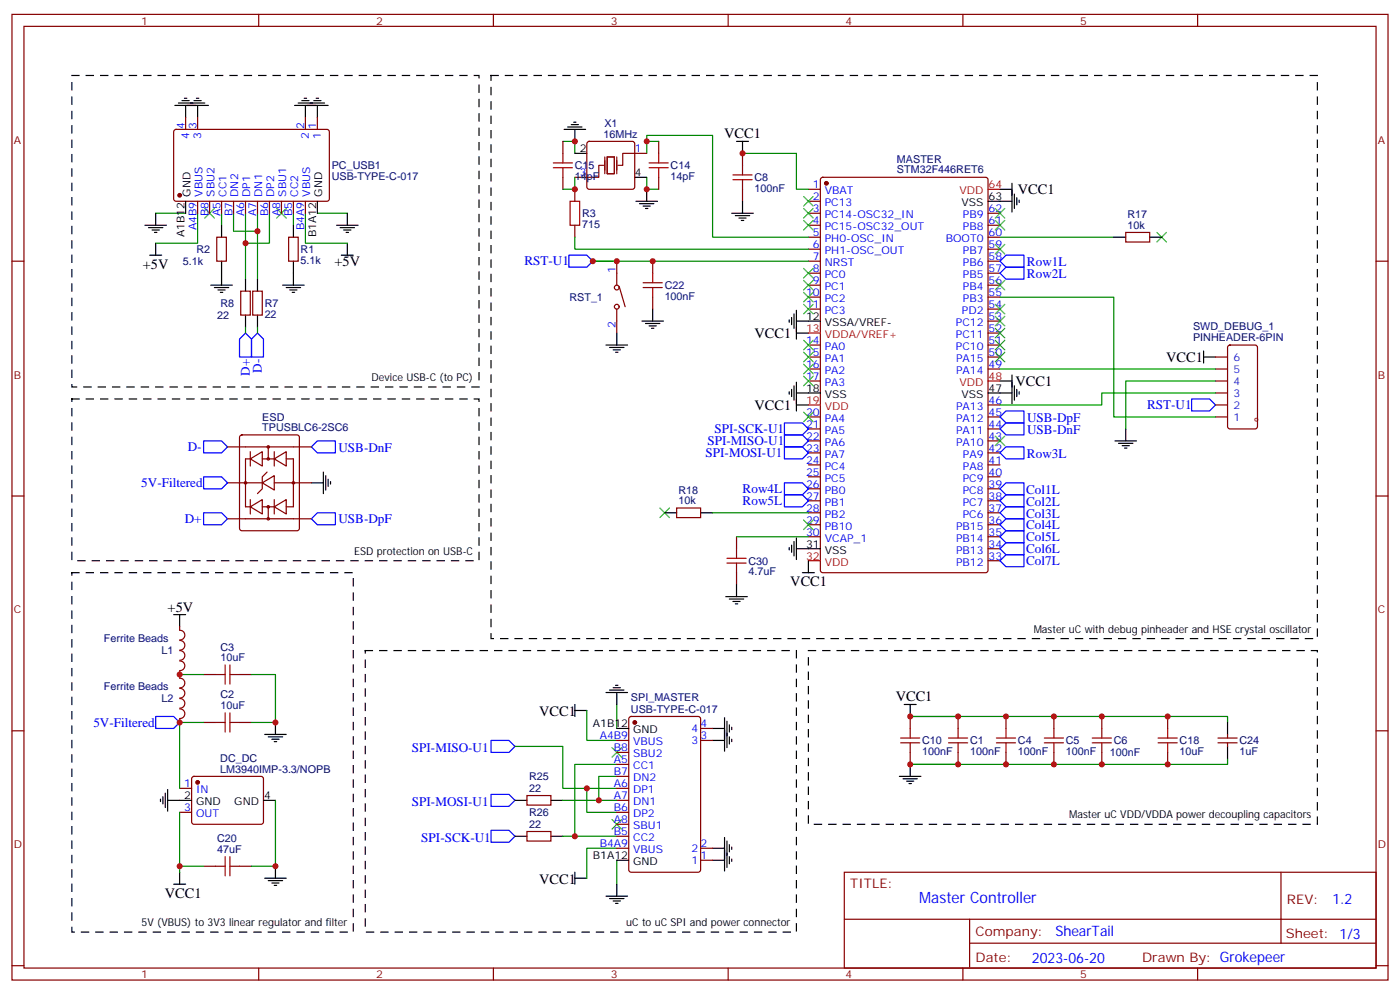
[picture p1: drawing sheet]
<svg xmlns="http://www.w3.org/2000/svg" width="412mm" height="292mm" viewBox="0 0 412 292" stroke-linecap="round" stroke-linejoin="round" font-family="sans-serif">
<g fill="none" stroke="#870000" stroke-width=".35">
<path d="M3.5 4.2h405.4v284.4h-405.4zM7.1 7.8h398.2v277.2h-398.2zM76.2 4.2v3.6M145.3 4.2v3.6M214.5 4.2v3.6M283.6 4.2v3.6M352.8 4.2v3.6M51.4 38.3l.5-.2 44.7 .1 .4 .6-.1 20-.6 .5-44.7-.1-.4-.6v-19.8zM54.7 34.6v3.5M58.2 34.6v3.5M90 34.6v3.5M93.5 34.6v3.5"/>
<path d="M58.2 59.3v3.5M61.7 59.3v3.5M65.3 59.3v3.5M68.8 59.3v3.5M72.3 59.3v3.5M75.8 59.3v3.5M79.4 59.3v3.5M82.9 59.3v3.5M86.4 59.3v3.5M90 59.3v3.5M165.8 41.6v3.6M165.8 52.2v3.5"/>
<path d="M169.3 52.2h3.6M169.3 55.7v3.6M173.1 41.8l.5-.2h12.7l.5 .2 .2 .5v12.7l-.3 .5-.4 .2h-12.7l-.5-.2-.2-.5v-12.7zM187 45.2h3.5M194 41.6v3.6M194 52.2v3.5M218.7 45.2v3.5M218.7 55.7v3.6M238.1 55.7h3.6M238.1 59.3h3.6M241.9 52.4l.5-.2h47.9l.7 .4v115.3l-.4 .7h-48.2l-.7-.4v-115.3zM3.5 76.9h3.6"/>
<path d="M63.9 69.8h2.8v7.1h-2.8zM85 69.8h2.8v7.1h-2.8zM169.3 66.3v3.5M181.7 76.9v7.1M192.3 76.9v3.5M238.1 76.9h3.6M238.1 62.8h3.6M238.1 66.3h3.6M238.1 69.8h3.6M238.1 73.4h3.6M291 76.9h3.6M291 62.8h3.6"/>
<path d="M291 66.3h3.6M291 69.8h3.6M291 73.4h3.6M331.6 68.4h7.1v2.9h-7.1zM405.3 76.9h3.6M70.9 85.7h2.8v7.1h-2.8zM74.4 85.7h2.9v7.1h-2.9zM181.7 91v7.1M182.4 84.3l1.7 6M192.3 87.5v3.5M238.1 80.4h3.6M238.1 84h3.6"/>
<path d="M238.1 87.5h3.6M238.1 91h3.6M291 80.4h3.6M291 84h3.6M291 87.5h3.6M291 91h3.6M291 98.1h3.6M291 94.5h3.6M238.1 101.6h3.6M238.1 105.1h3.6M238.1 108.7h3.6M238.1 112.2h3.6"/>
<path d="M291 101.6h3.6M291 105.1h3.6M291 108.7h3.6M291 119.2h3.6M358.1 105.1h3.5M358.1 108.7h3.5M358.1 112.2h3.5M358.1 119.2h3.5M358.1 115.7h3.5M361.8 101.8l.5-.2h7.4l.7 .4v23.6l-.4 .6-7.7 .1-.6-.5-.1-23.5zM67 131.6h5.3M70.8 128.3l.5-.2h16.2l.6 .4 .1 27.1-.5 .6-16.4 .1-.7-.5v-27z"/>
<path d="M73.7 135.1l3.6-2.1v4.2zM78.7 139l-1.4 1.4v3.5l-1.5 1.4M79 131.6v3.5M80.8 135.1l3.5-2.1v4.2zM86.4 131.6h5.3M238.1 122.8h3.6M238.1 126.3h3.6M238.1 129.8h3.6M238.1 133.3h3.6M238.1 136.9h3.6M291 122.8h3.6M291 126.3h3.6"/>
<path d="M291 129.8h3.6M291 133.3h3.6M291 136.9h3.6M358.1 122.8h3.5M3.5 146h3.6M67 152.8h5.3M67 142.2h5.3M73.7 149.2l3.6-2.1v4.2zM77.3 142.2l3.5-2.1v4.2zM79 149.2v3.6M80.8 149.2l3.5-2.1v4.2zM86.4 152.8h5.3"/>
<path d="M86.4 142.2h5.3M199.3 149.6h7.1v2.8h-7.1zM217 158v3.6M238.1 140.4h3.6M238.1 143.9h3.6M238.1 147.5h3.6M238.1 151h3.6M238.1 154.5h3.6M238.1 158h3.6M291 140.4h3.6M291 143.9h3.6M291 147.5h3.6"/>
<path d="M291 151h3.6M291 154.5h3.6M291 158h3.6M405.3 146h3.6M217 168.6v3.6M291 165.1h3.6M291 161.6h3.6M52.9 184.5v1.1a1.41 1.41 0 0 1 1.5 1.4 1.41 1.41 0 0 1-1.5 1.4M52.9 197.6v2.1M52.9 199.7a1.41 1.41 0 0 1 1.5 1.4 1.41 1.41 0 0 1-1.5 1.4M52.9 194.6a1.41 1.41 0 0 1 1.5 1.4 1.41 1.41 0 0 1-1.5 1.4M52.9 188.6a1.41 1.41 0 0 1 1.5 1.4 1.41 1.41 0 0 1-1.5 1.4"/>
<path d="M52.9 191.6a1.41 1.41 0 0 1 1.5 1.4 1.41 1.41 0 0 1-1.5 1.4M60 198.6h3.5M70.6 198.6h3.5M3.5 215.2h3.6M52.9 211.7v1M52.9 208.7a1.41 1.41 0 0 1 1.5 1.4 1.41 1.41 0 0 1-1.5 1.5M52.9 202.7a1.41 1.41 0 0 1 1.5 1.4 1.41 1.41 0 0 1-1.5 1.4M52.9 205.7a1.41 1.41 0 0 1 1.5 1.4 1.41 1.41 0 0 1-1.5 1.4M60 212.7h3.5M70.6 212.7h3.5M181.7 218h3.5M185.4 211.2l.5-.2h19.8l.6 .4 .1 44.7-.5 .7h-20l-.6-.4-.1-44.7z"/>
<path d="M206.4 214.5h3.5M206.4 218h3.5M268.1 211v3.5M282.2 211v3.5M296.3 211v3.5M310.4 211v3.5M324.6 211v3.5M344 211v3.5M358.8 218.7h5.6M358.8 217.3h5.6M361.6 216.3v1M361.6 218.7v1.1"/>
<path d="M405.3 215.2h3.6M52.9 232.1h3.5M52.9 239.2h3.5M56.7 228.8l.4-.2 20.1 .1 .4 .6-.1 13-.6 .4-20-.1-.5-.6v-12.7zM155.2 234.2h7.1v2.9h-7.1zM181.7 232.1h3.5M181.7 239.2h3.5M181.7 235.7h3.5M181.7 221.5h3.5M181.7 225.1h3.5M181.7 228.6h3.5M268.1 221.5v3.6"/>
<path d="M282.2 221.5v3.6M296.3 221.5v3.6M310.4 221.5v3.6M324.6 221.5v3.6M344 221.5v3.6M60 255.1h3.5M70.6 255.1h3.5M155.2 244.8h7.1v2.8h-7.1zM181.7 249.8h3.5M181.7 246.2h3.5M181.7 242.7h3.5M206.4 249.8h3.5"/>
<path d="M206.4 253.3h3.5M248.7 256.8h156.6v28.2h-156.6zM377.3 256.8v20.9M248.7 270.7h156.5M285.6 277.7h119.6M285.6 270.7v14.1M3.5 284.3h3.6M76.2 285v3.6M145.3 285v3.6M214.5 285v3.6M283.6 285v3.6M352.8 285v3.6"/>
<path d="M405.3 284.3h3.6"/>
<circle cx="181.7" cy="90.3" r=".71"/>
<circle cx="181.7" cy="84.7" r=".71"/>
<circle cx="79" cy="131.6" r=".35"/>
<circle cx="79" cy="135.1" r=".35"/>
<circle cx="72.3" cy="142.2" r=".35"/>
<circle cx="79" cy="152.8" r=".35"/>
<circle cx="79" cy="149.2" r=".35"/>
<circle cx="86.4" cy="142.2" r=".35"/>
</g>
<g fill="#870000" stroke="#870000" stroke-width=".35">
<circle cx="243.4" cy="54" r=".53"/>
<circle cx="52.9" cy="57.5" r=".53"/>
<circle cx="58.2" cy="230.4" r=".53"/>
<circle cx="187" cy="212.7" r=".53"/>
</g>
<g fill="none" stroke="#000" stroke-width=".35">
<path d="M51.5 31h9.9M52.6 30.3h7.7M53.6 29.6h2.1M54.3 28.9h.7M54.7 31v3.6M57.1 29.6h2.2M57.9 28.9h.7M58.2 31v3.6M86.8 31h9.9M87.8 30.3h7.8M88.9 29.6h2.1M89.6 28.9h.7"/>
<path d="M90 31v3.6M92.4 29.6h2.1M93.1 28.9h.7M93.5 31v3.6M166.2 38.1h6.3M167.2 37.4h4.2M168.3 36.7h2.1M169 36h.7M169.3 38.1v3.5M54.7 59.3v3.5M93.5 59.3v3.5M169.3 45.2h3.6"/>
<path d="M187 52.2h3.5M187.3 59.3h6.4M188.4 60h4.2M190.5 55.7v3.6M217 41.6h3.5M218.7 41.6v3.6M218.7 59.3v3.5M291 59.3h7.1M294.6 55.7h3.5M298.1 54v8.4M298.8 57.1v4.3M299.5 58.2v2.1"/>
<path d="M300.2 58.9v.7M42.7 66.3h6.3M43.7 67h4.3M44.1 75.1h3.5M44.8 67.7h2.1M45.5 68.4h.7M45.9 62.8v3.5M45.9 71.6v3.5M65.3 66.3v3.5M65.3 76.9v7.1M86.4 66.3v3.5M86.4 76.9v7.1"/>
<path d="M99.1 66.3h6.4M100.2 67h4.2M100.5 75.1h3.6M101.2 67.7h2.2M102 68.4h.7M102.3 62.8v3.5M102.3 71.6v3.5M189.4 60.7h2.2M190.1 61.4h.8M215.5 62.8h6.4M216.6 63.5h4.2M217.7 64.2h2.1"/>
<path d="M218.4 64.9h.7M328.1 69.8h3.5M338.7 69.8h3.5M62.1 84h6.3M63.1 84.7h4.3M64.2 85.4h2.1M64.9 86.1h.7M72.3 82.2v3.5M72.3 92.8v3.5M75.8 82.2v3.5M75.8 92.8v3.5M83.3 84h6.3"/>
<path d="M84.3 84.7h4.2M85.4 85.4h2.1M86.1 86.1h.7M181.7 98.1v3.5M189.1 94.5h6.3M190.1 95.2h4.3M191.2 96h2.1M191.9 96.7h.7M192.3 91v3.5M232.5 94.2v.7M233.2 93.5v2.1M233.9 92.4v4.3"/>
<path d="M234.6 94.5h7.1M234.6 91.4v8.4M234.6 98.1h3.5M178.5 101.6h6.4M179.6 102.3h4.2M180.6 103h2.1M181.3 103.7h.7M232.5 115.4v.7M233.2 114.7v2.1M233.9 113.6v4.2M234.6 115.7h7.1M234.6 119.2h3.5"/>
<path d="M234.6 112.5v8.5M291 115.7h7.1M294.6 112.2h3.5M298.1 110.4v8.5M298.8 113.6v4.2M299.5 114.7v2.1M300.2 115.4v.7M354.5 105.1h3.6M354.5 103.4v3.5M95.2 139v6.3M328.4 129.8h6.4M329.5 130.5h4.2"/>
<path d="M330.6 131.2h2.1M331.3 131.9h.7M331.6 126.3v3.5M91.7 142.2h3.5M96 140.1v4.2M96.7 141.1v2.1M97.4 141.8v.7M195.8 151h3.5M206.4 151h3.5M233.9 159.5v4.2M234.6 158.4v6.3M213.8 175.7h6.3"/>
<path d="M214.8 176.4h4.3M215.9 177.1h2.1M216.6 177.8h.7M217 172.2v3.5M232.5 161.2v.7M233.2 160.5v2.1M234.6 161.6h7.1M236.4 168.6h3.5M238.1 165.1v3.5M51.2 181h3.5M52.9 181v3.5M78 216.3h6.3"/>
<path d="M79 217h4.3M80.1 217.7h2.1M80.8 218.4h.7M81.1 212.7v3.6M169.3 207.4v3.6M169.3 209.2h3.6M178.5 203.9h6.4M179.6 203.2h4.2M180.6 202.5h2.1M181.3 201.8h.7M181.7 203.9v3.5M181.7 214.5h3.5"/>
<path d="M209.9 218h3.5M209.9 214.5h3.5M213.4 211.3v9.9M214.1 212.4v7.7M214.8 213.4v2.1M214.8 217v2.1M215.5 214.1v.7M215.5 217.7v.7M266.3 207.4h3.6M268.1 207.4v3.6M361.6 212.7v3.6M361.6 219.8v3.5"/>
<path d="M47.3 235.3v.7M48 234.6v2.1M48.7 233.5v4.3M49.4 235.7h7M49.4 232.5v6.3M77.6 235.7h3.5M151.7 235.7h3.5M162.3 235.7h3.5M264.9 228.6h6.4M266 229.3h4.2M267.1 230h2.1M267.8 230.7h.7"/>
<path d="M268.1 225.1v3.5M52.9 256.8v3.5M78 258.6h6.3M79 259.3h4.3M80.1 260h2.1M81.1 255.1v3.5M151.7 246.2h3.5M162.3 246.2h3.5M169.3 256.8v3.5M169.3 258.6h3.6M181.7 253.3h3.5M209.9 249.8h3.5"/>
<path d="M209.9 253.3h3.5M213.4 246.6v9.9M214.1 247.6v7.8M214.8 248.7v2.1M214.8 252.2v2.2M215.5 249.4v.7M215.5 252.9v.7M51.2 260.3h3.5M80.8 260.7h.7M178.5 263.9h6.4M179.6 264.6h4.2M180.6 265.3h2.1"/>
<path d="M181.3 266h.7M181.7 260.3v3.6"/>
</g>
<path d="M291 55.7h3.6M238.1 98.1h3.6M238.1 119.2h3.6M291 112.2h3.6M238.1 165.1h3.6" fill="none" stroke="#f00" stroke-width=".35"/>
<g fill="none" stroke="#3c3" stroke-width=".35">
<path d="M236.7 57.9l2.8 2.8M239.5 57.9l-2.8 2.8M60.3 61.4l2.8 2.8M63.1 61.4l-2.8 2.8M81.5 61.4l2.8 2.8M84.3 61.4l-2.8 2.8M236.7 64.9l2.8 2.8M236.7 61.4l2.8 2.8M236.7 79l2.8 2.8M239.5 64.9l-2.8 2.8M239.5 61.4l-2.8 2.8M239.5 79l-2.8 2.8"/>
<path d="M293.2 61.4l2.8 2.8M293.2 64.9l2.8 2.8M293.2 72l2.8 2.8M296 61.4l-2.8 2.8M296 64.9l-2.8 2.8M296 72l-2.8 2.8M340.8 68.4l2.8 2.9M343.6 68.4l-2.8 2.9M236.7 89.6l2.8 2.8M236.7 86.1l2.8 2.8M236.7 82.5l2.8 2.9M239.5 89.6l-2.8 2.8"/>
<path d="M239.5 86.1l-2.8 2.8M239.5 82.5l-2.8 2.9M293.2 82.5l2.8 2.9M293.2 89.6l2.8 2.8M293.2 93.1l2.8 2.9M293.2 96.7l2.8 2.8M296 82.5l-2.8 2.9M296 89.6l-2.8 2.8M296 93.1l-2.8 2.9M296 96.7l-2.8 2.8M236.7 110.8l2.8 2.8M236.7 107.2l2.8 2.9"/>
<path d="M236.7 103.7l2.8 2.8M236.7 100.2l2.8 2.8M239.5 110.8l-2.8 2.8M239.5 107.2l-2.8 2.9M239.5 103.7l-2.8 2.8M239.5 100.2l-2.8 2.8M293.2 100.2l2.8 2.8M293.2 103.7l2.8 2.8M296 100.2l-2.8 2.8M296 103.7l-2.8 2.8M236.7 121.4l2.8 2.8M239.5 121.4l-2.8 2.8"/>
<path d="M293.2 128.4l2.8 2.8M296 128.4l-2.8 2.8M194.4 149.6l2.8 2.8M197.2 149.6l-2.8 2.8M236.7 153.1l2.8 2.8M239.5 153.1l-2.8 2.8M180.3 220.1l2.8 2.9M183.1 220.1l-2.8 2.9M180.3 241.3l2.8 2.8M183.1 241.3l-2.8 2.8"/>
</g>
<g fill="none" stroke="#008700" stroke-width=".35">
<path d="M165.8 41.6h3.5v3.6M169.3 52.2v3.5h-3.5M190.5 45.2v-5.3h19.4v29.9h28.2M190.5 52.2v3.5h3.5M190.5 41.6h3.5M218.7 45.2h15.9v10.5h3.5M45.9 62.8h8.8M58.2 62.8v8.8h-12.3M65.3 62.8v3.5M68.8 62.8v5.3h7M72.3 62.8v19.4M75.8 62.8v19.4"/>
<path d="M79.4 62.8v8.8h-7.1M86.4 62.8v3.5M90 62.8v8.8h12.3M93.5 62.8h8.8M169.3 69.8v3.6h68.8M174.6 76.9h63.5M294.6 69.8h33.5M72.3 96.3v1.8M75.8 96.3v1.8M294.6 87.5h33.5v35.3h30M294.6 108.7h63.5M358.1 112.2h-26.5v14.1"/>
<path d="M358.1 115.7h-33.5v3.5h-30M209.9 151h28.2M217 158h21.1M52.9 198.6h7.1M74.1 198.6h7v14.1h-7M60 212.7h-7.1v19.4M151.7 219.8h14.1v12.3h15.9M172.9 209.2v8.8h8.8M181.7 207.4v7.1M282.2 211h-14.1h93.5v1.7M52.9 239.2v17.6M81.1 235.7v19.4h-7"/>
<path d="M165.8 235.7h15.9M172.9 232.1v7.1h8.8M181.7 225.1h-12.4v21.1h12.4M181.7 228.6h-5.3v7.1M361.6 223.3v1.8h-93.5h14.1M52.9 255.1h7.1M165.8 246.2h3.5M181.7 249.8h-8.8v8.8M181.7 253.3v7"/>
</g>
<g fill="none" stroke="#00f" stroke-width=".35">
<path d="M167.6 75.1h5.3l1.7 1.8-1.7 1.8h-5.3zM294.6 76.9l1.7-1.8h5.3v3.6h-5.3zM72.3 98.1l1.8 1.7v5.3h-3.5v-5.3zM75.8 98.1l1.8 1.7v5.3h-3.5v-5.3zM294.6 80.4l1.7-1.7h5.3v3.5h-5.3zM351 117.5h5.3l1.8 1.7-1.8 1.8h-5.3zM60 129.8h5.3l1.7 1.8-1.7 1.7h-5.3zM93.5 129.8h5.3v3.5h-5.3l-1.8-1.7zM231.1 128.1h5.3l1.7 1.7-1.7 1.8h-5.3zM231.1 124.5h5.3l1.7 1.8-1.7 1.8h-5.3zM231.1 131.6h5.3l1.7 1.7-1.7 1.8h-5.3zM294.6 126.3l1.7-1.8h5.3v3.6h-5.3z"/>
<path d="M294.6 122.8l1.7-1.8h5.3v3.5h-5.3zM294.6 133.3l1.7-1.7h5.3v3.5h-5.3zM60 151h5.3l1.7 1.8-1.7 1.7h-5.3zM60 140.4h5.3l1.7 1.8-1.7 1.7h-5.3zM91.7 152.8l1.8-1.8h5.3v3.5h-5.3zM231.1 142.2h5.3l1.7 1.7-1.7 1.8h-5.3zM231.1 145.7h5.3l1.7 1.8-1.7 1.7h-5.3zM294.6 143.9l1.7-1.7h5.3v3.5h-5.3zM294.6 147.5l1.7-1.8h5.3v3.5h-5.3zM294.6 151l1.7-1.8h5.3v3.6h-5.3zM294.6 154.5l1.7-1.7h5.3v3.5h-5.3zM294.6 158l1.7-1.7h5.3v3.5h-5.3z"/>
<path d="M294.6 161.6l1.7-1.8h5.3v3.5h-5.3zM294.6 165.1l1.7-1.8h5.3v3.6h-5.3zM45.9 211h5.3l1.7 1.7-1.7 1.8h-5.3zM144.6 218h5.3l1.8 1.8-1.8 1.7h-5.3zM144.6 233.9h5.3l1.8 1.8-1.8 1.7h-5.3zM144.6 244.5h5.3l1.8 1.7-1.8 1.8h-5.3z"/>
</g>
<g fill="none" stroke="#a10000" stroke-width=".35">
<path d="M163 49.4h5.6M163 48h5.6M165.8 45.2v2.8M165.8 49.4v2.8M167.9 59.3h2.8v7h-2.8zM191.2 49.4h5.6M191.2 48h5.6M194 45.2v2.8M194 49.4v2.8M215.9 51.5h5.6M215.9 52.9h5.6M218.7 48.7v2.8"/>
<path d="M218.7 52.9v2.8M189.4 83.3h5.7M189.4 84.7h5.7M192.3 80.4v2.9M192.3 84.7v2.8M214.1 164.4h5.7M214.1 165.8h5.7M217 161.6v2.8M217 165.8v2.8M63.5 198.6h2.8M66.3 195.8v5.6M67.7 195.8v5.6"/>
<path d="M67.7 198.6h2.9M63.5 212.7h2.8M66.3 209.9v5.6M67.7 212.7h2.9M67.7 209.9v5.6M265.3 218.7h5.6M265.3 217.3h5.6M268.1 214.5v2.8M268.1 218.7v2.8M279.4 218.7h5.6M279.4 217.3h5.6M282.2 214.5v2.8"/>
<path d="M282.2 218.7v2.8M293.5 218.7h5.7M293.5 217.3h5.7M296.3 214.5v2.8M296.3 218.7v2.8M307.6 218.7h5.7M307.6 217.3h5.7M310.4 214.5v2.8M310.4 218.7v2.8M321.7 218.7h5.7M321.7 217.3h5.7M324.6 214.5v2.8"/>
<path d="M324.6 218.7v2.8M341.1 218.7h5.7M341.1 217.3h5.7M344 214.5v2.8M344 218.7v2.8M63.5 255.1h2.8M66.3 252.2v5.7M67.7 252.2v5.7M67.7 255.1h2.9"/>
</g>
<path d="M177.8 48.7h-1.4v3.5h-3.5M178.2 46.2v5M178.9 46.2h2.1v5h-2.1zM181.7 46.2v5M187 45.2h-3.6v3.5h-1.4" fill="none" stroke="#870012" stroke-width=".35"/>
<path d="M72.3 131.6h14.1M73.7 135.1h-1.4v14.1h1.4M73.7 133v4.2M77.3 135.1h3.5M80.8 133v4.2M84.3 135.1h2.1v14.1h-2.1M72.3 152.8h14.1M72.3 142.2h5M73.7 147.1v4.2M77.3 149.2h3.5M80.8 142.2h5.6M80.8 147.1v4.2" fill="none" stroke="#800000" stroke-width=".35"/>
<path d="M21.2 22.2h119.9v91.7h-119.9zM144.6 22.2h243.5v165.8h-243.5zM21.2 117.5h119.9v47.6h-119.9zM21.2 168.6h82.9v105.9h-82.9zM107.6 191.6h127v82.9h-127zM238.1 191.6h150v51.1h-150z" fill="none" stroke="#000" stroke-width=".35" stroke-dasharray="2.1 2.1"/>
<g fill="#c00">
<circle cx="72.3" cy="71.6" r=".88"/>
<circle cx="75.8" cy="68.1" r=".88"/>
<circle cx="169.3" cy="41.6" r=".88"/>
<circle cx="190.5" cy="55.7" r=".88"/>
<circle cx="190.5" cy="41.6" r=".88"/>
<circle cx="169.3" cy="55.7" r=".88"/>
<circle cx="282.2" cy="225.1" r=".88"/>
<circle cx="296.3" cy="225.1" r=".88"/>
<circle cx="310.4" cy="225.1" r=".88"/>
<circle cx="324.6" cy="225.1" r=".88"/>
<circle cx="282.2" cy="211" r=".88"/>
<circle cx="296.3" cy="211" r=".88"/>
<circle cx="310.4" cy="211" r=".88"/>
<circle cx="324.6" cy="211" r=".88"/>
<circle cx="52.9" cy="198.6" r=".88"/>
<circle cx="52.9" cy="255.1" r=".88"/>
<circle cx="52.9" cy="212.7" r=".88"/>
<circle cx="81.1" cy="255.1" r=".88"/>
<circle cx="81.1" cy="212.7" r=".88"/>
<circle cx="268.1" cy="225.1" r=".88"/>
<circle cx="268.1" cy="211" r=".88"/>
<circle cx="192.3" cy="76.9" r=".88"/>
<circle cx="172.9" cy="232.1" r=".88"/>
<circle cx="181.7" cy="76.9" r=".88"/>
<circle cx="174.6" cy="76.9" r=".88"/>
<circle cx="218.7" cy="45.2" r=".88"/>
<circle cx="344" cy="225.1" r=".88"/>
<circle cx="344" cy="211" r=".88"/>
<circle cx="176.4" cy="235.7" r=".88"/>
<circle cx="169.3" cy="246.2" r=".88"/>
</g>
<text font-size="4.6" fill="#00f" x="270.8" y="265.8">Master Controller</text>
<g font-size="4.2">
<text x="213.3" y="40.5">VCC1</text>
<text x="299.9" y="57.1">VCC1</text>
<text x="42.1" y="79.1">+5V</text>
<text x="98.5" y="78.3">+5V</text>
<text x="222.2" y="99.5">VCC1</text>
<text x="343.5" y="106.5">VCC1</text>
<text x="299.2" y="113.6">VCC1</text>
<text x="222.2" y="120.6">VCC1</text>
<text x="232.8" y="172.5">VCC1</text>
<text x="49.4" y="180.3">+5V</text>
<text x="263.8" y="206.4">VCC1</text>
<text x="158.8" y="210.8">VCC1</text>
<text x="158.8" y="260.2">VCC1</text>
<text x="48.6" y="264.3">VCC1</text>
</g>
<g font-size="4.2" fill="#00f">
<text x="392.5" y="266.1">1.2</text>
<text x="310.9" y="275.6">ShearTail</text>
<text x="304" y="283.4">2023-06-20</text>
</g>
<g font-size="3.9" fill="#00f">
<text x="154.5" y="78.1">RST-U1</text>
<text x="302.5" y="78.3">Row1L</text>
<text x="302.5" y="81.8">Row2L</text>
<text x="73.6" y="110.7" transform="rotate(-90 73.6 110.7)">D+</text>
<text x="77.1" y="109.8" transform="rotate(-90 77.1 109.8)">D-</text>
<text x="302.5" y="124.2">USB-DpF</text>
<text x="337.9" y="120.4">RST-U1</text>
<text x="208.4" y="130.9">SPI-MISO-U1</text>
<text x="210.5" y="127.4">SPI-SCK-U1</text>
<text x="302.5" y="127.7">USB-DnF</text>
<text x="55.3" y="132.8">D-</text>
<text x="99.7" y="133">USB-DnF</text>
<text x="207.9" y="134.5">SPI-MOSI-U1</text>
<text x="302.5" y="134.7">Row3L</text>
<text x="41.6" y="143.4">5V-Filtered</text>
<text x="218.8" y="145.1">Row4L</text>
<text x="218.8" y="148.7">Row5L</text>
<text x="302.3" y="145.3">Col1L</text>
<text x="302.3" y="148.8">Col2L</text>
<text x="54.4" y="154">D+</text>
<text x="99.7" y="154.1">USB-DpF</text>
<text x="302.3" y="152.4">Col3L</text>
<text x="302.3" y="155.9">Col4L</text>
<text x="302.3" y="159.4">Col5L</text>
<text x="302.3" y="163">Col6L</text>
<text x="302.3" y="166.5">Col7L</text>
<text x="27.5" y="213.9">5V-Filtered</text>
<text x="121.3" y="221.3">SPI-MISO-U1</text>
<text x="121.3" y="237.2">SPI-MOSI-U1</text>
<text x="124.1" y="247.8">SPI-SCK-U1</text>
</g>
<g font-size="3.9" fill="#800">
<text x="250.5" y="261.4">TITLE:</text>
<text x="379.1" y="266.1">REV:</text>
<text x="287.4" y="275.6">Company:</text>
<text x="378.7" y="276.2">Sheet: 1/3</text>
<text x="287.4" y="283.3">Date:</text>
<text x="336.4" y="283.4">Drawn By: Grokepeer</text>
</g>
<g font-size="3.2" fill="#800">
<text x="41.6" y="7.2">1</text>
<text x="110.8" y="7.2">2</text>
<text x="179.9" y="7.2">3</text>
<text x="249.1" y="7.2">4</text>
<text x="318.2" y="7.2">5</text>
<text x="4.1" y="42.3">A</text>
<text x="405.9" y="42.3">A</text>
<text x="4.1" y="111.5">B</text>
<text x="405.9" y="111.5">B</text>
<text x="4.1" y="180.6">C</text>
<text x="405.9" y="180.6">C</text>
<text x="4.1" y="249.8">D</text>
<text x="405.9" y="249.8">D</text>
<text x="41.6" y="288">1</text>
<text x="110.8" y="288">2</text>
<text x="179.9" y="288">3</text>
<text x="249.1" y="288">4</text>
<text x="318.2" y="288">5</text>
</g>
<g font-size="3.2" fill="#00f">
<text x="54.3" y="38.1" transform="rotate(-90 54.3 38.1)">4</text>
<text x="55.7" y="40.8" transform="rotate(-90 55.7 40.8)">4</text>
<text x="57.9" y="38.1" transform="rotate(-90 57.9 38.1)">3</text>
<text x="59.3" y="40.8" transform="rotate(-90 59.3 40.8)">3</text>
<text x="89.6" y="38.1" transform="rotate(-90 89.6 38.1)">2</text>
<text x="91" y="40.8" transform="rotate(-90 91 40.8)">2</text>
<text x="93.1" y="38.1" transform="rotate(-90 93.1 38.1)">1</text>
<text x="94.5" y="40.8" transform="rotate(-90 94.5 40.8)">1</text>
<text x="187" y="44.8">1</text>
<text x="170.8" y="51.9">3</text>
<text x="59.6" y="58" transform="rotate(-90 59.6 58)">VBUS</text>
<text x="63.1" y="58" transform="rotate(-90 63.1 58)">SBU2</text>
<text x="66.7" y="58" transform="rotate(-90 66.7 58)">CC1</text>
<text x="70.2" y="58" transform="rotate(-90 70.2 58)">DN2</text>
<text x="73.7" y="58" transform="rotate(-90 73.7 58)">DP1</text>
<text x="77.3" y="58" transform="rotate(-90 77.3 58)">DN1</text>
<text x="80.8" y="58" transform="rotate(-90 80.8 58)">DP2</text>
<text x="84.3" y="58" transform="rotate(-90 84.3 58)">SBU1</text>
<text x="87.8" y="58" transform="rotate(-90 87.8 58)">CC2</text>
<text x="91.4" y="58" transform="rotate(-90 91.4 58)">VBUS</text>
<text x="239.5" y="55.4">1</text>
<text x="239.5" y="58.9">2</text>
<text x="243" y="57.1">VBAT</text>
<text x="61.4" y="63.6" transform="rotate(-90 61.4 63.6)">B8</text>
<text x="64.9" y="63.6" transform="rotate(-90 64.9 63.6)">A5</text>
<text x="68.4" y="63.6" transform="rotate(-90 68.4 63.6)">B7</text>
<text x="72" y="63.6" transform="rotate(-90 72 63.6)">A6</text>
<text x="75.5" y="63.6" transform="rotate(-90 75.5 63.6)">A7</text>
<text x="79" y="63.6" transform="rotate(-90 79 63.6)">B6</text>
<text x="82.5" y="63.6" transform="rotate(-90 82.5 63.6)">A8</text>
<text x="86.1" y="63.6" transform="rotate(-90 86.1 63.6)">B5</text>
<text x="239.5" y="62.4">3</text>
<text x="239.5" y="66">4</text>
<text x="243" y="60.7">PC13</text>
<text x="243" y="64.2">PC14-OSC32_IN</text>
<text x="283.6" y="64.2">PB9</text>
<text x="291.2" y="66">61</text>
<text x="291.2" y="62.4">62</text>
<text x="57.9" y="67.8" transform="rotate(-90 57.9 67.8)">A4B9</text>
<text x="89.6" y="67.8" transform="rotate(-90 89.6 67.8)">B4A9</text>
<text x="239.5" y="69.5">5</text>
<text x="243" y="67.7">PC15-OSC32_OUT</text>
<text x="243" y="71.3">PH0-OSC_IN</text>
<text x="278.6" y="71.3">BOOT0</text>
<text x="283.6" y="67.7">PB8</text>
<text x="291.2" y="69.5">60</text>
<text x="239.5" y="73">6</text>
<text x="239.5" y="76.6">7</text>
<text x="243" y="74.8">PH1-OSC_OUT</text>
<text x="283.6" y="74.8">PB7</text>
<text x="291.2" y="76.6">58</text>
<text x="291.2" y="73">59</text>
<text x="181.3" y="80.4" transform="rotate(-90 181.3 80.4)">1</text>
<text x="239.5" y="80.1">8</text>
<text x="239.5" y="83.6">9</text>
<text x="243" y="78.3">NRST</text>
<text x="243" y="81.8">PC0</text>
<text x="283.6" y="81.8">PB5</text>
<text x="283.6" y="78.3">PB6</text>
<text x="291.2" y="83.6">56</text>
<text x="291.2" y="80.1">57</text>
<text x="237.4" y="87.1">10</text>
<text x="243" y="85.4">PC1</text>
<text x="243" y="88.9">PC2</text>
<text x="283.6" y="88.9">PB3</text>
<text x="283.6" y="85.4">PB4</text>
<text x="291.2" y="87.1">55</text>
<text x="237.4" y="90.7">11</text>
<text x="243" y="92.4">PC3</text>
<text x="281.6" y="96">PC12</text>
<text x="283.4" y="92.4">PD2</text>
<text x="291.2" y="94.2">53</text>
<text x="291.2" y="90.7">54</text>
<text x="181.3" y="96.6" transform="rotate(-90 181.3 96.6)">2</text>
<text x="237.4" y="101.2">14</text>
<text x="281.6" y="99.5">PC11</text>
<text x="291.2" y="101.2">51</text>
<text x="291.2" y="97.7">52</text>
<text x="237.4" y="104.8">15</text>
<text x="243" y="103">PA0</text>
<text x="243" y="106.5">PA1</text>
<text x="281.6" y="103">PC10</text>
<text x="281.6" y="106.5">PA15</text>
<text x="291.2" y="104.8">50</text>
<text x="237.4" y="108.3">16</text>
<text x="237.4" y="111.8">17</text>
<text x="243" y="110.1">PA2</text>
<text x="243" y="113.6">PA3</text>
<text x="281.6" y="110.1">PA14</text>
<text x="291.2" y="108.3">49</text>
<text x="291.2" y="118.9">46</text>
<text x="237.4" y="122.4">20</text>
<text x="237.4" y="125.9">21</text>
<text x="243" y="124.2">PA4</text>
<text x="281.6" y="124.2">PA12</text>
<text x="281.6" y="120.6">PA13</text>
<text x="291.2" y="125.9">44</text>
<text x="291.2" y="122.4">45</text>
<text x="237.4" y="129.5">22</text>
<text x="243" y="127.7">PA5</text>
<text x="243" y="131.2">PA6</text>
<text x="281.6" y="131.2">PA10</text>
<text x="281.6" y="127.7">PA11</text>
<text x="291.2" y="129.5">43</text>
<text x="237.4" y="133">23</text>
<text x="237.4" y="136.5">24</text>
<text x="243" y="134.8">PA7</text>
<text x="283.6" y="134.8">PA9</text>
<text x="291.2" y="136.5">41</text>
<text x="291.2" y="133">42</text>
<text x="237.4" y="140.1">25</text>
<text x="237.4" y="143.6">26</text>
<text x="243" y="138.3">PC4</text>
<text x="243" y="141.8">PC5</text>
<text x="283.6" y="141.8">PC9</text>
<text x="283.6" y="138.3">PA8</text>
<text x="291.2" y="143.6">39</text>
<text x="291.2" y="140.1">40</text>
<text x="237.4" y="147.1">27</text>
<text x="243" y="145.3">PB0</text>
<text x="243" y="148.9">PB1</text>
<text x="283.6" y="148.9">PC7</text>
<text x="283.6" y="145.3">PC8</text>
<text x="291.2" y="147.1">38</text>
<text x="237.4" y="150.6">28</text>
<text x="237.4" y="154.2">29</text>
<text x="243" y="152.4">PB2</text>
<text x="243" y="155.9">PB10</text>
<text x="281.6" y="155.9">PB15</text>
<text x="283.6" y="152.4">PC6</text>
<text x="291.2" y="154.2">36</text>
<text x="291.2" y="150.6">37</text>
<text x="237.4" y="157.7">30</text>
<text x="243" y="159.5">VCAP_1</text>
<text x="281.6" y="159.5">PB14</text>
<text x="291.2" y="161.2">34</text>
<text x="291.2" y="157.7">35</text>
<text x="281.6" y="166.5">PB12</text>
<text x="281.6" y="163">PB13</text>
<text x="291.2" y="164.7">33</text>
<text x="203.7" y="215.5">4</text>
<text x="206.4" y="214.1">4</text>
<text x="176.7" y="217.7">A4B9</text>
<text x="180.8" y="221.2">B8</text>
<text x="186.5" y="219.4">VBUS</text>
<text x="203.7" y="219.1">3</text>
<text x="206.4" y="217.7">3</text>
<text x="180.8" y="224.7">A5</text>
<text x="186.5" y="223">SBU2</text>
<text x="186.5" y="226.5">CC1</text>
<text x="54.3" y="231.8">1</text>
<text x="57.7" y="233.5">IN</text>
<text x="180.8" y="228.2">B7</text>
<text x="180.8" y="231.8">A6</text>
<text x="186.5" y="230">DN2</text>
<text x="186.5" y="233.5">DP1</text>
<text x="54.3" y="238.8">3</text>
<text x="180.8" y="238.8">B6</text>
<text x="180.8" y="235.3">A7</text>
<text x="186.5" y="237.1">DN1</text>
<text x="57.7" y="240.6">OUT</text>
<text x="180.8" y="245.9">B5</text>
<text x="180.8" y="242.4">A8</text>
<text x="186.5" y="244.1">SBU1</text>
<text x="186.5" y="240.6">DP2</text>
<text x="176.7" y="249.4">B4A9</text>
<text x="186.5" y="251.2">VBUS</text>
<text x="186.5" y="247.6">CC2</text>
<text x="203.7" y="250.8">2</text>
<text x="206.4" y="249.4">2</text>
<text x="203.7" y="254.4">1</text>
<text x="206.4" y="252.9">1</text>
</g>
<g font-size="3.2" fill="#000080">
<text x="177.8" y="40.6">16MHz</text>
<text x="178" y="37.3">X1</text>
<text x="264.2" y="47.9">MASTER</text>
<text x="97.7" y="53">USB-TYPE-C-017</text>
<text x="97.7" y="49.9">PC_USB1</text>
<text x="169.3" y="53">14pF</text>
<text x="169.3" y="49.8">C15</text>
<text x="197.6" y="53">14pF</text>
<text x="197.6" y="49.8">C14</text>
<text x="222.2" y="53.4">C8</text>
<text x="264.2" y="51">STM32F446RET6</text>
<text x="222.2" y="56.5">100nF</text>
<text x="171.4" y="63.9">R3</text>
<text x="332.1" y="64.3">R17</text>
<text x="171.4" y="67.2">715</text>
<text x="332.1" y="67.4">10k</text>
<text x="57.9" y="74.5">R2</text>
<text x="88.5" y="77.7">5.1k</text>
<text x="88.5" y="74.5">R1</text>
<text x="53.9" y="78.1">5.1k</text>
<text x="167.7" y="88.7">RST_1</text>
<text x="195.8" y="88.3">100nF</text>
<text x="195.8" y="85.1">C22</text>
<text x="64" y="93.9">22</text>
<text x="64.9" y="90.4">R8</text>
<text x="78" y="93.5">22</text>
<text x="78" y="90.4">R7</text>
<text x="351.5" y="100.5">PINHEADER-6PIN</text>
<text x="351.5" y="97.2">SWD_DEBUG_1</text>
<text x="77.3" y="123.8">ESD</text>
<text x="77.3" y="127">TPUSBLC6-2SC6</text>
<text x="199.8" y="148.5">10k</text>
<text x="199.8" y="145.4">R18</text>
<text x="220.5" y="166.2">C30</text>
<text x="220.5" y="169.4">4.7uF</text>
<text x="30.6" y="189.2">Ferrite Beads</text>
<text x="64.9" y="191.6">C3</text>
<text x="47.6" y="192.7">L1</text>
<text x="64.9" y="194.7">10uF</text>
<text x="30.6" y="203.3">Ferrite Beads</text>
<text x="47.6" y="206.8">L2</text>
<text x="64.9" y="208.8">10uF</text>
<text x="64.9" y="205.7">C2</text>
<text x="185.9" y="209.9">USB-TYPE-C-017</text>
<text x="185.9" y="206.4">SPI_MASTER</text>
<text x="271.6" y="219.2">C10</text>
<text x="285.8" y="219.1">C1</text>
<text x="299.9" y="219.2">C4</text>
<text x="314" y="219.2">C5</text>
<text x="328.1" y="219.2">C6</text>
<text x="347.5" y="219.1">C18</text>
<text x="365.1" y="219.2">C24</text>
<text x="64.9" y="227.5">LM3940IMP-3.3/NOPB</text>
<text x="64.9" y="224.4">DC_DC</text>
<text x="271.6" y="222.3">100nF</text>
<text x="285.8" y="222.4">100nF</text>
<text x="299.9" y="222.3">100nF</text>
<text x="314" y="222.3">100nF</text>
<text x="326.9" y="222.7">100nF</text>
<text x="347.5" y="222.4">10uF</text>
<text x="365.1" y="222.3">1uF</text>
<text x="155.8" y="233.2">22</text>
<text x="155.8" y="229.7">R25</text>
<text x="155.8" y="243.8">22</text>
<text x="155.8" y="240.2">R26</text>
<text x="64" y="251.2">47uF</text>
<text x="64" y="248">C20</text>
</g>
<g font-size="3.2">
<text x="170.8" y="44.8">2</text>
<text x="187" y="51.9">4</text>
<text x="56.1" y="58" transform="rotate(-90 56.1 58)">GND</text>
<text x="94.9" y="58" transform="rotate(-90 94.9 58)">GND</text>
<text x="291.2" y="58.9">63</text>
<text x="283.2" y="60.7">VSS</text>
<text x="54.3" y="69.8" transform="rotate(-90 54.3 69.8)">A1B12</text>
<text x="93.1" y="69.8" transform="rotate(-90 93.1 69.8)">B1A12</text>
<text x="237.4" y="94.2">12</text>
<text x="243" y="96">VSSA/VREF-</text>
<text x="109.5" y="112.2">Device USB-C (to PC)</text>
<text x="237.4" y="115.4">18</text>
<text x="243" y="117.1">VSS</text>
<text x="283.2" y="117.1">VSS</text>
<text x="291.2" y="115.4">47</text>
<text x="237.4" y="161.2">31</text>
<text x="104.3" y="163.3">ESD protection on USB-C</text>
<text x="243" y="163">VSS</text>
<text x="304.5" y="186.3">Master uC with debug pinheader and HSE crystal oscillator</text>
<text x="174.6" y="214.1">A1B12</text>
<text x="186.5" y="215.9">GND</text>
<text x="54.3" y="235.3">2</text>
<text x="57.7" y="237.1">GND</text>
<text x="69" y="237.1">GND</text>
<text x="77.8" y="235.3">4</text>
<text x="314.9" y="240.9">Master uC VDD/VDDA power decoupling capacitors</text>
<text x="174.6" y="252.9">B1A12</text>
<text x="186.5" y="254.7">GND</text>
<text x="41.7" y="272.7">5V (VBUS) to 3V3 linear regulator and filter</text>
<text x="184.5" y="272.7">uC to uC SPI and power connector</text>
</g>
<g font-size="3.2" fill="#f00">
<text x="282.7" y="57.1">VDD</text>
<text x="291.2" y="55.4">64</text>
<text x="237.4" y="97.7">13</text>
<text x="243" y="99.5">VDDA/VREF+</text>
<text x="282.7" y="113.6">VDD</text>
<text x="291.2" y="111.8">48</text>
<text x="237.4" y="118.9">19</text>
<text x="243" y="120.6">VDD</text>
<text x="237.4" y="164.7">32</text>
<text x="243" y="166.5">VDD</text>
</g>
<g font-size="3.2" fill="#03c">
<text x="363.4" y="106.2">6</text>
<text x="363.4" y="113.2">4</text>
<text x="363.4" y="109.7">5</text>
<text x="363.4" y="116.8">3</text>
<text x="363.4" y="123.8">1</text>
<text x="363.4" y="120.3">2</text>
</g>
</svg>
